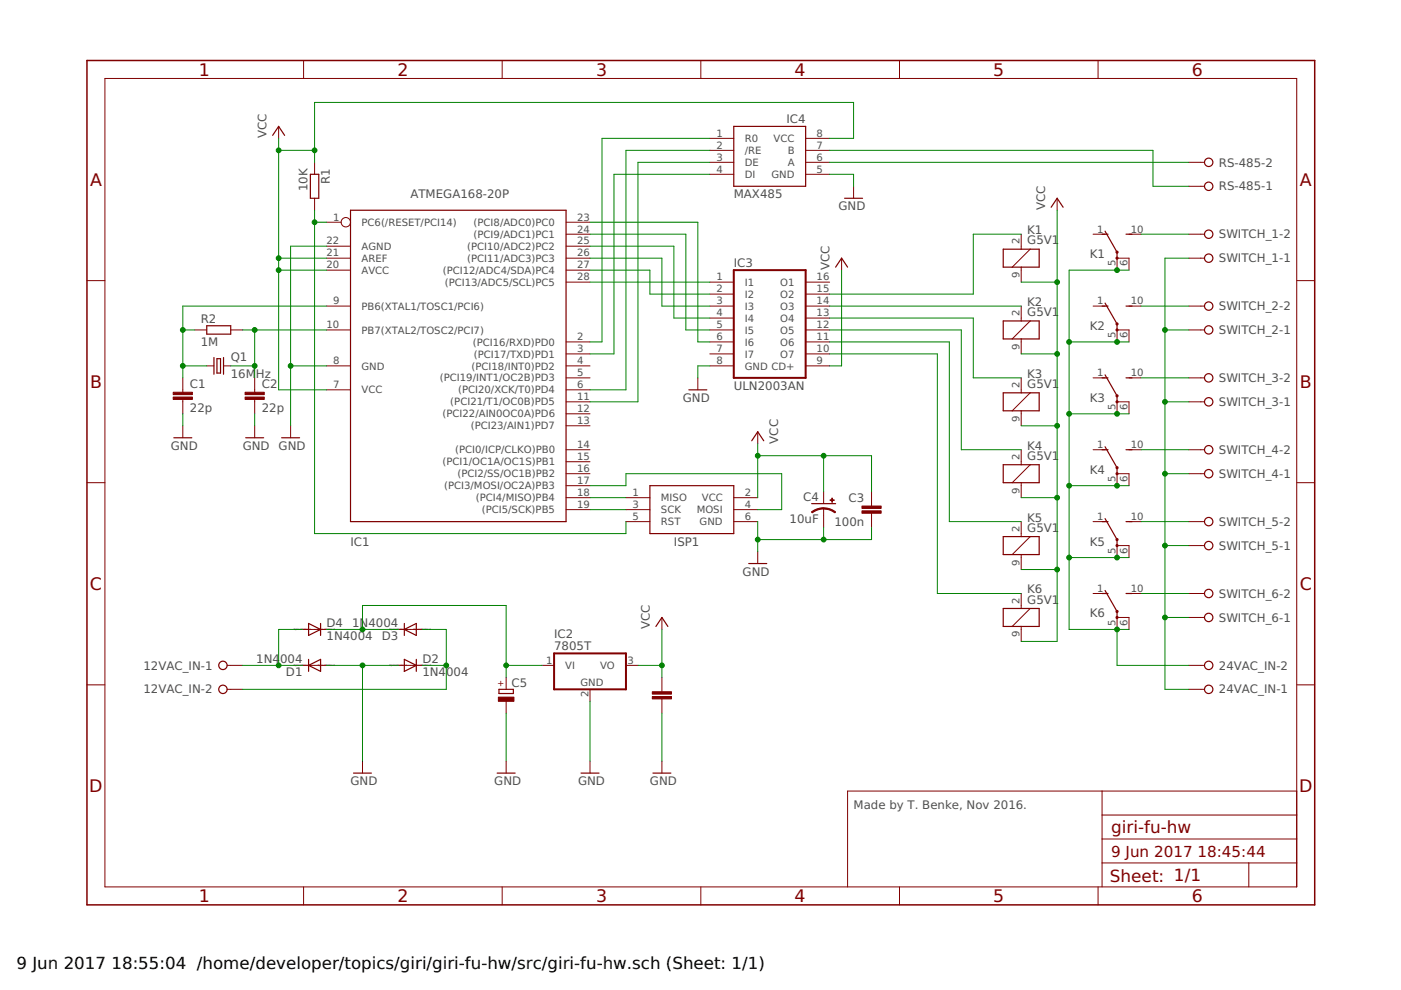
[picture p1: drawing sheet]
<svg xmlns="http://www.w3.org/2000/svg" width="297mm" height="210mm" viewBox="0 0 297 210" stroke-linecap="round" stroke-linejoin="round" font-family="sans-serif">
<g fill="none" stroke="#800000" stroke-width=".25">
<path d="M57.8 28.7l1.3-1.9 1.2 1.9M65.8 37h1.8v5h-1.8zM155.6 26.8h15.2v12.7h-15.2zM74.3 44.6h45.7v66h-45.7zM177.2 56.6l1.2-1.9 1.3 1.9M179.1 42h3.8M212.7 52.8h7.6v3.8h-7.6zM222.9 43.9l1.2-1.9 1.3 1.9M233.7 49.7h1.2M234.3 49l2.5 4.5v1.2M238.7 49.7h1.3M43.8 69.1h5.1v1.7h-5.1z"/>
<path d="M45.4 75.8v3.6M46 76.1h.8v3h-.8zM47.4 75.8v3.6M212.7 68.1h7.6v3.8h-7.6zM233.7 64.9h1.2M234.3 64.3l2.5 4.4v1.3M234.3 79.5l2.5 4.4v1.3M238.7 64.9h1.3M36.9 92.8h3.8M52.1 92.8h3.8M59.7 92.8h3.8M146 82.7h3.9"/>
<path d="M159.4 93.5l1.3-2 1.2 2M212.7 83.3h7.6v3.8h-7.6zM212.7 98.5h7.6v3.8h-7.6zM233.7 80.1h1.2M233.7 95.4h1.2M234.3 94.7l2.5 4.5v1.2M238.7 80.1h1.3M238.7 95.4h1.3M137.8 103h17.8v10.1h-17.8zM158.7 119.5h3.9M172.1 106.8h5.1M212.7 113.8h7.6v3.8h-7.6z"/>
<path d="M233.7 110.6h1.2M234.3 110l2.5 4.4v1.3M238.7 110.6h1.3M65.4 132.2l2.6 1.3-2.6 1.2zM65.4 139.8v2.5M68 132.2v2.5M85.7 139.8l2.6 1.3-2.6 1.2zM85.7 133.5l2.6-1.3v2.5zM85.7 132.2v2.5M88.3 139.8v2.5M139.1 132.8l1.2-1.9 1.3 1.9M212.7 129h7.6v3.8h-7.6z"/>
<path d="M233.7 125.8h1.2M234.3 125.2l2.5 4.4v1.3M238.7 125.8h1.3M65.4 141.1l2.6-1.3v2.5zM105.8 146.2h3v.8h-3zM75 163.9h3.7M105.4 163.9h3.8M123.2 163.9h3.8M138.4 163.9h3.8"/>
<circle cx="256.3" cy="39.5" r=".89"/>
<circle cx="256.3" cy="34.4" r=".89"/>
<circle cx="256.3" cy="49.7" r=".89"/>
<circle cx="256.3" cy="54.7" r=".89"/>
<circle cx="256.3" cy="70" r=".89"/>
<circle cx="256.3" cy="64.9" r=".89"/>
<circle cx="256.3" cy="85.2" r=".89"/>
<circle cx="256.3" cy="80.1" r=".89"/>
<circle cx="256.3" cy="95.4" r=".89"/>
<circle cx="256.3" cy="100.4" r=".89"/>
<circle cx="256.3" cy="115.7" r=".89"/>
<circle cx="256.3" cy="110.6" r=".89"/>
<circle cx="256.3" cy="130.9" r=".89"/>
<circle cx="256.3" cy="125.8" r=".89"/>
<circle cx="47.3" cy="141.1" r=".89"/>
<circle cx="47.3" cy="146.2" r=".89"/>
<circle cx="256.3" cy="146.2" r=".89"/>
<circle cx="256.3" cy="141.1" r=".89"/>
</g>
<g fill="none" stroke="#800000" stroke-width=".21">
<path d="M22.2 16.6h252.7v171.4h-252.7zM64.4 12.8v3.8M106.5 12.8v3.8M148.6 12.8v3.8M190.7 12.8v3.8M232.8 12.8v3.8M59.1 26.8v2.5M66.7 34.4v2.6M150.5 34.4h5.1M150.5 37h5.1M150.5 31.9h5.1M150.5 29.3h5.1"/>
<path d="M170.8 34.4h5.1M170.8 37h5.1M170.8 31.9h5.1M170.8 29.3h5.1M181 39.5v2.5M252.1 39.5h3.3M252.1 34.4h3.3M18.4 59.5h3.8M66.7 42v2.6M69.2 52.2h5.1M69.2 54.7h5.1M69.2 57.3h5.1"/>
<path d="M69.2 47.1h3.1M120 52.2h5.1M120 54.7h5.1M120 57.3h5.1M120 59.8h5.1M120 49.7h5.1M120 47.1h5.1M150.5 59.8h5.1M170.8 59.8h5.1M178.4 54.7v2.6M216.5 49.7v3.1M216.5 56.6v3.2"/>
<path d="M218.4 52.8l-3.8 3.8M224.1 42v2.6M231.8 49.7h2.5M236.8 57.3v-2.6h2.6v2.6M239.4 49.7h2.5M252.1 54.7h3.3M252.1 49.7h3.3M274.9 59.5h3.8M41.3 70h2.5M43.8 77.6h1.6M47.4 77.6h1.5M48.9 70h2.6"/>
<path d="M69.2 70h5.1M69.2 64.9h5.1M69.2 77.6h5.1M120 77.6h5.1M120 75h5.1M120 72.5h5.1M150.5 70h5.1M150.5 64.9h5.1M150.5 77.6h5.1M150.5 75h5.1M150.5 72.5h5.1M150.5 62.4h5.1"/>
<path d="M150.5 67.4h5.1M170.8 70h5.1M170.8 64.9h5.1M170.8 77.6h5.1M170.8 75h5.1M170.8 72.5h5.1M170.8 62.4h5.1M170.8 67.4h5.1M216.5 64.9v3.2M216.5 71.9v3.1M218.4 68.1l-3.8 3.8M231.8 64.9h2.5"/>
<path d="M236.8 72.5v-2.5h2.6v2.5M239.4 64.9h2.5M252.1 70h3.3M252.1 64.9h3.3M38.8 80.1v3.1M38.8 84.7v3M38.8 90.3v2.5M54 80.1v3.1M54 84.7v3M54 90.3v2.5M61.6 90.3v2.5M69.2 82.7h5.1"/>
<path d="M120 82.7h5.1M120 97.9h5.1M120 95.4h5.1M120 90.3h5.1M120 87.7h5.1M120 85.2h5.1M120 80.1h5.1M148 80.1v2.6M160.7 91.5v2.6M216.5 80.1v3.2M216.5 87.1v3.2M216.5 95.4v3.1"/>
<path d="M218.4 83.3l-3.8 3.8M218.4 98.5l-3.8 3.8M231.8 95.4h2.5M231.8 80.1h2.5M236.8 87.7v-2.5h2.6v2.5M239.4 95.4h2.5M239.4 80.1h2.5M252.1 95.4h3.3M252.1 85.2h3.3M252.1 80.1h3.3M18.4 102.3h3.8M120 105.5h5.1"/>
<path d="M120 108.1h5.1M120 103h5.1M120 100.4h5.1M132.7 105.5h5.1M132.7 108.1h5.1M132.7 110.6h5.1M155.6 105.5h5.1M155.6 108.1h5.1M155.6 110.6h5.1M160.7 116.9v2.6M174.6 104.2v2.6M174.6 107.8v4.1"/>
<path d="M184.8 104.2v3.1M184.8 108.8v3.1M216.5 102.3v3.2M216.5 110.6v3.2M216.5 117.6v3.2M218.4 113.8l-3.8 3.8M231.8 110.6h2.5M236.8 103v-2.6h2.6v2.6M236.8 118.2v-2.5h2.6v2.5M239.4 110.6h2.5M252.1 110.6h3.3M252.1 100.4h3.3"/>
<path d="M252.1 115.7h3.3M274.9 102.3h3.8M64.2 133.5h5M84.5 133.5h5M140.3 130.9v2.6M216.5 125.8v3.2M216.5 132.8v3.2M218.4 129l-3.8 3.8M231.8 125.8h2.5M236.8 133.5v-2.6h2.6v2.6M239.4 125.8h2.5M252.1 130.9h3.3"/>
<path d="M252.1 125.8h3.3M18.4 145.2h3.8M48.2 141.1h3.3M48.2 146.2h3.3M64.2 141.1h5M84.5 141.1h5M107.3 143.6v2.6M107.3 148.7v2.5M114.9 141.1h2.6M125.1 146.2v2.5M132.7 141.1h2.6M140.3 143.6v3.1"/>
<path d="M140.3 148.2v3M252.1 141.1h3.3M252.1 146.2h3.3M274.9 145.2h3.8M76.9 161.4v2.5M107.3 161.4v2.5M125.1 161.4v2.5M140.3 161.4v2.5M233.7 167.7v20.3M233.7 177.9h41.2M233.7 172.8h41.2M274.9 167.7h-95.2v20.3"/>
<path d="M64.4 188v3.9M106.5 188v3.9M148.6 188v3.9M190.7 188v3.9M232.8 188v3.9M233.7 183h41.2M264.8 183v5"/>
<circle cx="73.3" cy="47.1" r=".99"/>
</g>
<g fill="#800000" stroke="#800000" stroke-width=".21">
<path d="M52 84.2h4v.5h-4z"/>
<path d="M52 83.2h4v.5h-4z"/>
<path d="M36.7 84.2h4.1v.5h-4.1z"/>
<path d="M36.7 83.2h4.1v.5h-4.1z"/>
<path d="M182.8 108.3h4v.5h-4z"/>
<path d="M182.8 107.3h4v.5h-4z"/>
<path d="M176 106h.9v.1h-.9z"/>
<path d="M176.4 105.6h.1v.9h-.1z"/>
<path d="M105.7 147.8h3.3v.9h-3.3z"/>
<path d="M138.3 147.7h4.1v.5h-4.1z"/>
<path d="M138.3 146.7h4.1v.5h-4.1z"/>
</g>
<g fill="none" stroke="#800000" stroke-width=".42">
<path d="M155.6 57.3h15.2v22.8h-15.2zM117.5 138.5h15.2v7.7h-15.2z"/>
<circle cx="236.8" cy="54.7" r=".13"/>
<circle cx="236.8" cy="53.5" r=".13"/>
<circle cx="236.8" cy="68.7" r=".13"/>
<circle cx="236.8" cy="70" r=".13"/>
<circle cx="236.8" cy="85.2" r=".13"/>
<circle cx="236.8" cy="83.9" r=".13"/>
<circle cx="236.8" cy="99.2" r=".13"/>
<circle cx="236.8" cy="114.4" r=".13"/>
<circle cx="236.8" cy="100.4" r=".13"/>
<circle cx="236.8" cy="115.7" r=".13"/>
<circle cx="236.8" cy="129.6" r=".13"/>
<circle cx="236.8" cy="130.9" r=".13"/>
</g>
<g fill="#800000" stroke="#800000" stroke-width=".21">
<path d="M172 108.5l1.2-.6 1.4-.2v.2l-1 .2-1.4 .6z" fill-rule="evenodd"/>
<path d="M174.6 107.7l1.4 .2 1.2 .6-.2 .2-1.4-.6-1-.2z" fill-rule="evenodd"/>
</g>
<path d="M18.4 12.8h260.3v179.1h-260.3z" fill="none" stroke="#800000" stroke-width=".32"/>
<g fill="none" stroke="#008000" stroke-width=".21">
<path d="M59.1 29.3v53.4h10.1M59.1 31.9h7.6M150.5 37h-20.3v38h-5.1M150.5 31.9h-17.8v50.8h-7.6M150.5 29.3h-22.9v43.2h-2.5M150.5 34.4h-15.2v50.8h-10.2M175.9 37h5.1v2.5M175.9 29.3h5.1v-7.6h-114.3v12.7M175.9 31.9h68.6v7.6h7.6M175.9 34.4h76.2M59.1 54.7h10.1M59.1 57.3h10.1"/>
<path d="M66.7 44.6v68.5h66v-2.5M66.7 47.1h2.5M69.2 52.2h-7.6v38.1M125.1 52.2h17.8v15.2h7.6M125.1 47.1h22.9v25.4h2.5M125.1 54.7h15.2v10.2h10.2M125.1 57.3h12.7v5.1h12.7M125.1 59.8h25.4M125.1 49.7h20.3v20.3h5.1M178.4 57.3v20.3h-2.5M216.5 59.8h7.6M216.5 49.7h-10.1v12.7h-30.5"/>
<path d="M224.1 44.6v91.4h-7.6M239.4 57.3h-12.7v76.2h12.7M241.9 49.7h10.2M252.1 54.7h-5.1v91.5h5.1M38.8 77.6h5M38.8 70h2.5M48.9 77.6h5.1M51.5 70h17.7M54 70v10.1M61.6 77.6h7.6M69.2 64.9h-30.4v15.2M150.5 77.6h-2.5v2.5"/>
<path d="M175.9 75h22.8v50.8h17.8M175.9 64.9h40.6M175.9 70h27.9v25.4h12.7M175.9 72.5h25.4v38.1h15.2M175.9 67.4h30.5v12.7h10.1M216.5 75h7.6M226.7 72.5h12.7M241.9 64.9h10.2M247 70h5.1M38.8 87.7v2.6M54 87.7v2.6M160.7 94.1v11.4"/>
<path d="M160.7 96.6h24.1v7.6M174.6 96.6v7.6M216.5 90.3h7.6M226.7 87.7h12.7M241.9 95.4h10.2M241.9 80.1h10.2M247 85.2h5.1M125.1 103h7.6v-2.6h33v7.7h-5M125.1 108.1h7.6M125.1 105.5h7.6M160.7 110.6v6.3M174.6 111.9v2.5"/>
<path d="M184.8 111.9v2.5h-24.1M216.5 105.5h7.6M226.7 103h12.7M226.7 118.2h12.7M241.9 110.6h10.2M247 100.4h5.1M247 115.7h5.1M64.2 133.5h-5.1v7.6M69.2 133.5h15.3M76.9 133.5v-5.1h30.4v15.2M89.5 133.5h5.1v12.7h-43.1M140.3 133.5v10.1"/>
<path d="M216.5 120.8h7.6M236.8 133.5v7.6h15.3M241.9 125.8h10.2M247 130.9h5.1M51.5 141.1h12.7M69.2 141.1h15.3M76.9 141.1v20.3M89.5 141.1h5.1M107.3 141.1h7.6M107.3 151.2v10.2M125.1 148.7v12.7M135.3 141.1h5"/>
<path d="M140.3 151.2v10.2"/>
</g>
<g fill="#008000" stroke="#008000" stroke-width=".21">
<circle cx="174.6" cy="114.4" r=".51"/>
<circle cx="160.7" cy="114.4" r=".51"/>
<circle cx="61.6" cy="77.6" r=".51"/>
<circle cx="76.9" cy="141.1" r=".51"/>
<circle cx="66.7" cy="47.1" r=".51"/>
<circle cx="174.6" cy="96.6" r=".51"/>
<circle cx="160.7" cy="96.6" r=".51"/>
<circle cx="59.1" cy="57.3" r=".51"/>
<circle cx="59.1" cy="54.7" r=".51"/>
<circle cx="59.1" cy="31.9" r=".51"/>
<circle cx="66.7" cy="31.9" r=".51"/>
<circle cx="140.3" cy="141.1" r=".51"/>
<circle cx="224.1" cy="120.8" r=".51"/>
<circle cx="224.1" cy="105.5" r=".51"/>
<circle cx="224.1" cy="90.3" r=".51"/>
<circle cx="224.1" cy="75" r=".51"/>
<circle cx="224.1" cy="59.8" r=".51"/>
<circle cx="38.8" cy="77.6" r=".51"/>
<circle cx="38.8" cy="70" r=".51"/>
<circle cx="54" cy="77.6" r=".51"/>
<circle cx="54" cy="70" r=".51"/>
<circle cx="236.8" cy="118.2" r=".51"/>
<circle cx="236.8" cy="133.5" r=".51"/>
<circle cx="226.7" cy="118.2" r=".51"/>
<circle cx="226.7" cy="103" r=".51"/>
<circle cx="226.7" cy="87.7" r=".51"/>
<circle cx="236.8" cy="87.7" r=".51"/>
<circle cx="226.7" cy="72.5" r=".51"/>
<circle cx="236.8" cy="72.5" r=".51"/>
<circle cx="236.8" cy="57.3" r=".51"/>
<circle cx="236.8" cy="103" r=".51"/>
<circle cx="76.9" cy="133.5" r=".51"/>
<circle cx="107.3" cy="141.1" r=".51"/>
<circle cx="59.1" cy="141.1" r=".51"/>
<circle cx="94.6" cy="141.1" r=".51"/>
<circle cx="247" cy="130.9" r=".51"/>
<circle cx="247" cy="115.7" r=".51"/>
<circle cx="247" cy="100.4" r=".51"/>
<circle cx="247" cy="85.2" r=".51"/>
<circle cx="247" cy="70" r=".51"/>
</g>
<g font-size="3.7" fill="#800000">
<text x="42.1" y="16">1</text>
<text x="84.3" y="16">2</text>
<text x="126.4" y="16">3</text>
<text x="168.5" y="16">4</text>
<text x="210.6" y="16">5</text>
<text x="252.7" y="16">6</text>
<text x="19.1" y="39.4">A</text>
<text x="275.6" y="39.4">A</text>
<text x="19.1" y="82.2">B</text>
<text x="275.6" y="82.2">B</text>
<text x="19.1" y="125.1">C</text>
<text x="275.6" y="125.1">C</text>
<text x="18.9" y="167.9">D</text>
<text x="275.4" y="167.9">D</text>
<text x="42.1" y="191.2">1</text>
<text x="84.3" y="191.2">2</text>
<text x="126.4" y="191.2">3</text>
<text x="168.5" y="191.2">4</text>
<text x="210.6" y="191.2">5</text>
<text x="252.7" y="191.2">6</text>
</g>
<g font-size="3.6" fill="#800000">
<text x="235.6" y="176.6">giri-fu-hw</text>
<text x="235.3" y="186.9">Sheet: 1/1</text>
</g>
<g font-size="3.5">
<text x="3.5" y="205.4">9 Jun 2017</text>
<text x="23.6" y="205.4">18:55:04 /home/developer/topics/giri/giri-fu-hw/src/giri-fu-hw.sch (Sheet: 1/1)</text>
</g>
<g font-size="3.2" fill="#800000">
<text x="235.6" y="181.7">9 Jun 2017</text>
<text x="253.9" y="181.7">18:45:44</text>
</g>
<g font-size="2.5" fill="#505050">
<text x="56.5" y="29.3" transform="rotate(-90 56.5 29.3)">VCC</text>
<text x="166.7" y="26">IC4</text>
<text x="258.4" y="35.3">RS-485-2</text>
<text x="65.2" y="40.5" transform="rotate(-90 65.2 40.5)">10K</text>
<text x="70" y="39" transform="rotate(-90 70 39)">R1</text>
<text x="258.4" y="40.4">RS-485-1</text>
<text x="87" y="42">ATMEGA168-20P</text>
<text x="155.6" y="42">MAX485</text>
<text x="177.8" y="44.6">GND</text>
<text x="221.6" y="44.6" transform="rotate(-90 221.6 44.6)">VCC</text>
<text x="217.8" y="51.8">G5V1</text>
<text x="217.8" y="49.7">K1</text>
<text x="258.4" y="50.5">SWITCH_1-2</text>
<text x="155.6" y="56.5">IC3</text>
<text x="175.9" y="57.3" transform="rotate(-90 175.9 57.3)">VCC</text>
<text x="231.1" y="54.7">K1</text>
<text x="258.4" y="55.6">SWITCH_1-1</text>
<text x="217.8" y="64.9">K2</text>
<text x="258.4" y="65.8">SWITCH_2-2</text>
<text x="42.6" y="68.5">R2</text>
<text x="217.8" y="67">G5V1</text>
<text x="231.1" y="70">K2</text>
<text x="258.4" y="70.9">SWITCH_2-1</text>
<text x="42.6" y="73.3">1M</text>
<text x="48.9" y="76.6">Q1</text>
<text x="40.3" y="82.3">C1</text>
<text x="48.9" y="80.1">16M</text>
<text x="54.2" y="80.1">Hz</text>
<text x="55.5" y="82.3">C2</text>
<text x="155.6" y="82.7">ULN2003AN</text>
<text x="217.8" y="82.3">G5V1</text>
<text x="217.8" y="80.1">K3</text>
<text x="258.4" y="81">SWITCH_3-2</text>
<text x="40.3" y="87.4">22p</text>
<text x="55.5" y="87.4">22p</text>
<text x="144.8" y="85.2">GND</text>
<text x="231.1" y="85.2">K3</text>
<text x="258.4" y="86.1">SWITCH_3-1</text>
<text x="36.2" y="95.4">GND</text>
<text x="51.5" y="95.4">GND</text>
<text x="59.1" y="95.4">GND</text>
<text x="165" y="94.1" transform="rotate(-90 165 94.1)">VCC</text>
<text x="217.8" y="95.4">K4</text>
<text x="217.8" y="97.5">G5V1</text>
<text x="231.1" y="100.4">K4</text>
<text x="258.4" y="101.3">SWITCH_4-1</text>
<text x="258.4" y="96.2">SWITCH_4-2</text>
<text x="170.3" y="106.2">C4</text>
<text x="179.9" y="106.4">C3</text>
<text x="167.4" y="111">10uF</text>
<text x="176.9" y="111.5">100n</text>
<text x="217.8" y="112.8">G5V1</text>
<text x="217.8" y="110.6">K5</text>
<text x="258.4" y="111.5">SWITCH_5-2</text>
<text x="74.3" y="115.7">IC1</text>
<text x="142.9" y="115.7">ISP1</text>
<text x="231.1" y="115.7">K5</text>
<text x="258.4" y="116.6">SWITCH_5-1</text>
<text x="157.5" y="122">GND</text>
<text x="217.8" y="125.8">K6</text>
<text x="217.8" y="128">G5V1</text>
<text x="231.1" y="130.9">K6</text>
<text x="258.4" y="131.8">SWITCH_6-1</text>
<text x="258.4" y="126.7">SWITCH_6-2</text>
<text x="69.2" y="135.8">1N4004</text>
<text x="69.2" y="133">D4</text>
<text x="74.6" y="132.9">1N4004</text>
<text x="81" y="135.7">D3</text>
<text x="117.5" y="137.9">7805T</text>
<text x="117.5" y="135.4">IC2</text>
<text x="137.8" y="133.4" transform="rotate(-90 137.8 133.4)">VCC</text>
<text x="30.4" y="142">12VAC_IN-1</text>
<text x="54.3" y="140.5">1N4</text>
<text x="59.4" y="140.5">004</text>
<text x="60.6" y="143.3">D1</text>
<text x="89.5" y="143.4">1N4004</text>
<text x="89.5" y="140.6">D2</text>
<text x="258.4" y="142">24VAC_IN-2</text>
<text x="30.4" y="147">12VAC_IN-2</text>
<text x="108.5" y="145.7">C5</text>
<text x="258.4" y="147">24VAC_IN-1</text>
<text x="74.3" y="166.5">GND</text>
<text x="104.8" y="166.5">GND</text>
<text x="122.6" y="166.5">GND</text>
<text x="137.8" y="166.5">GND</text>
<text x="181" y="171.5">Made by T. Benke, Nov 2016.</text>
</g>
<g font-size="2.1" fill="#505050">
<text x="151.9" y="29">1</text>
<text x="173.1" y="29">8</text>
<text x="151.9" y="31.5">2</text>
<text x="151.9" y="34.1">3</text>
<text x="157.9" y="32.6">/RE</text>
<text x="157.9" y="30.1">R0</text>
<text x="157.9" y="35.2">DE</text>
<text x="164" y="30.1">VCC</text>
<text x="167" y="35.2">A</text>
<text x="167" y="32.6">B</text>
<text x="173.1" y="34.1">6</text>
<text x="173.1" y="31.5">7</text>
<text x="151.9" y="36.6">4</text>
<text x="157.9" y="37.7">DI</text>
<text x="163.6" y="37.7">GND</text>
<text x="173.1" y="36.6">5</text>
<text x="70.6" y="46.8">1</text>
<text x="76.6" y="47.9">PC6(/RESET/PCI14)</text>
<text x="100.4" y="47.9">(PCI8/ADC0)PC0</text>
<text x="122.4" y="46.8">23</text>
<text x="69.2" y="51.8">22</text>
<text x="76.6" y="53">AGND</text>
<text x="99.1" y="53">(PCI10/ADC2)PC2</text>
<text x="100.4" y="50.4">(PCI9/ADC1)PC1</text>
<text x="122.4" y="51.8">25</text>
<text x="122.4" y="49.3">24</text>
<text x="216.2" y="51.8" transform="rotate(-90 216.2 51.8)">2</text>
<text x="232.6" y="49.3">1</text>
<text x="239.7" y="49.3">10</text>
<text x="69.2" y="54.4">21</text>
<text x="69.2" y="56.9">20</text>
<text x="76.6" y="55.5">AREF</text>
<text x="76.6" y="58">AVCC</text>
<text x="93.9" y="58">(PCI12/ADC4/SDA)PC4</text>
<text x="99.1" y="55.5">(PCI11/ADC3)PC3</text>
<text x="122.4" y="59.5">28</text>
<text x="122.4" y="56.9">27</text>
<text x="122.4" y="54.4">26</text>
<text x="151.9" y="59.5">1</text>
<text x="173.1" y="59.5">16</text>
<text x="216.2" y="59" transform="rotate(-90 216.2 59)">9</text>
<text x="236.5" y="56.4" transform="rotate(-90 236.5 56.4)">5</text>
<text x="239" y="56.4" transform="rotate(-90 239 56.4)">6</text>
<text x="70.6" y="64.5">9</text>
<text x="76.6" y="65.6">PB6(XTAL1/TOSC1/PCI6)</text>
<text x="94.3" y="60.6">(PCI13/ADC5/SCL)PC5</text>
<text x="151.9" y="62">2</text>
<text x="151.9" y="64.5">3</text>
<text x="157.9" y="60.6">I1</text>
<text x="157.9" y="63.1">I2</text>
<text x="157.9" y="65.6">I3</text>
<text x="165.4" y="60.6">O1</text>
<text x="165.4" y="63.1">O2</text>
<text x="165.4" y="65.6">O3</text>
<text x="173.1" y="62">15</text>
<text x="173.1" y="64.5">14</text>
<text x="232.6" y="64.5">1</text>
<text x="239.7" y="64.5">10</text>
<text x="69.2" y="69.6">10</text>
<text x="76.6" y="70.7">PB7(XTAL2/TOSC2/PCI7)</text>
<text x="151.9" y="67.1">4</text>
<text x="151.9" y="69.6">5</text>
<text x="157.9" y="68.2">I4</text>
<text x="157.9" y="70.7">I5</text>
<text x="165.4" y="68.2">O4</text>
<text x="165.4" y="70.7">O5</text>
<text x="173.1" y="67.1">13</text>
<text x="173.1" y="69.6">12</text>
<text x="216.2" y="67.1" transform="rotate(-90 216.2 67.1)">2</text>
<text x="236.5" y="71.7" transform="rotate(-90 236.5 71.7)">5</text>
<text x="239" y="71.7" transform="rotate(-90 239 71.7)">6</text>
<text x="70.6" y="77.2">8</text>
<text x="100.3" y="73.3">(PCI16/RXD)PD0</text>
<text x="100.5" y="75.8">(PCI17/TXD)PD1</text>
<text x="122.4" y="77.2">4</text>
<text x="122.4" y="74.7">3</text>
<text x="122.4" y="72.1">2</text>
<text x="151.9" y="72.1">6</text>
<text x="151.9" y="74.7">7</text>
<text x="151.9" y="77.2">8</text>
<text x="157.9" y="73.3">I6</text>
<text x="157.9" y="75.8">I7</text>
<text x="165.4" y="73.3">O6</text>
<text x="165.4" y="75.8">O7</text>
<text x="173.1" y="72.1">11</text>
<text x="173.1" y="74.7">10</text>
<text x="173.1" y="77.2">9</text>
<text x="216.2" y="74.2" transform="rotate(-90 216.2 74.2)">9</text>
<text x="70.6" y="82.3">7</text>
<text x="76.6" y="78.3">GND</text>
<text x="76.6" y="83.4">VCC</text>
<text x="93.3" y="80.9">(PCI19/INT1/OC2B)PD3</text>
<text x="97.1" y="83.4">(PCI20/XCK/T0)PD4</text>
<text x="100" y="78.3">(PCI18/INT0)PD2</text>
<text x="122.4" y="82.3">6</text>
<text x="122.4" y="79.8">5</text>
<text x="157.9" y="78.3">GND CD+</text>
<text x="216.2" y="82.3" transform="rotate(-90 216.2 82.3)">2</text>
<text x="232.6" y="79.8">1</text>
<text x="239.7" y="79.8">10</text>
<text x="93.8" y="88.5">(PCI22/AIN0OC0A)PD6</text>
<text x="95.5" y="86">(PCI21/T1/OC0B)PD5</text>
<text x="122.4" y="89.9">13</text>
<text x="122.4" y="87.4">12</text>
<text x="122.4" y="84.8">11</text>
<text x="216.2" y="89.5" transform="rotate(-90 216.2 89.5)">9</text>
<text x="236.5" y="86.9" transform="rotate(-90 236.5 86.9)">5</text>
<text x="239" y="86.9" transform="rotate(-90 239 86.9)">6</text>
<text x="99.8" y="91">(PCI23/AIN1)PD7</text>
<text x="122.4" y="95">14</text>
<text x="232.6" y="95">1</text>
<text x="239.7" y="95">10</text>
<text x="93.8" y="98.7">(PCI1/OC1A/OC1S)PB1</text>
<text x="96.5" y="96.1">(PCI0/ICP/CLKO)PB0</text>
<text x="97" y="101.2">(PCI2/SS/OC1B)PB2</text>
<text x="122.4" y="100.1">16</text>
<text x="122.4" y="97.5">15</text>
<text x="216.2" y="97.5" transform="rotate(-90 216.2 97.5)">2</text>
<text x="94.2" y="103.7">(PCI3/MOSI/OC2A)PB3</text>
<text x="100.9" y="106.3">(PCI4/MISO)PB4</text>
<text x="122.4" y="107.7">19</text>
<text x="122.4" y="105.2">18</text>
<text x="122.4" y="102.6">17</text>
<text x="134.1" y="105.2">1</text>
<text x="134.1" y="107.7">3</text>
<text x="140.1" y="106.3">MISO</text>
<text x="148.8" y="106.3">VCC</text>
<text x="157.9" y="107.7">4</text>
<text x="157.9" y="105.2">2</text>
<text x="216.2" y="104.7" transform="rotate(-90 216.2 104.7)">9</text>
<text x="236.5" y="102.1" transform="rotate(-90 236.5 102.1)">5</text>
<text x="239" y="102.1" transform="rotate(-90 239 102.1)">6</text>
<text x="102.1" y="108.8">(PCI5/SCK)PB5</text>
<text x="134.1" y="110.2">5</text>
<text x="140.1" y="108.8">SCK</text>
<text x="140.1" y="111.4">RST</text>
<text x="147.7" y="108.8">MOSI</text>
<text x="148.3" y="111.4">GND</text>
<text x="157.9" y="110.2">6</text>
<text x="216.2" y="112.8" transform="rotate(-90 216.2 112.8)">2</text>
<text x="232.6" y="110.2">1</text>
<text x="239.7" y="110.2">10</text>
<text x="216.2" y="119.9" transform="rotate(-90 216.2 119.9)">9</text>
<text x="236.5" y="117.4" transform="rotate(-90 236.5 117.4)">5</text>
<text x="239" y="117.4" transform="rotate(-90 239 117.4)">6</text>
<text x="232.6" y="125.5">1</text>
<text x="239.7" y="125.5">10</text>
<text x="216.2" y="128" transform="rotate(-90 216.2 128)">2</text>
<text x="216.2" y="135.2" transform="rotate(-90 216.2 135.2)">9</text>
<text x="236.5" y="132.6" transform="rotate(-90 236.5 132.6)">5</text>
<text x="239" y="132.6" transform="rotate(-90 239 132.6)">6</text>
<text x="115.8" y="140.7">1</text>
<text x="119.8" y="141.8">VI</text>
<text x="127.2" y="141.8">VO</text>
<text x="133.1" y="140.7">3</text>
<text x="123.1" y="145.4">GND</text>
<text x="124.7" y="147.9" transform="rotate(-90 124.7 147.9)">2</text>
</g>
<text font-size="1.8" fill="#800000" x="106.7" y="145.7" transform="rotate(-90 106.7 145.7)">+</text>
<g font-size=".6" fill="#800080">
<text x="62.3" y="133.6">SpiceOrder</text>
<text x="65.6" y="133.6">1</text>
<text x="67.4" y="133.6">SpiceOrder 2</text>
<text x="82.6" y="133.7">SpiceOrder 2</text>
<text x="87.7" y="133.7">Sp</text>
<text x="88.4" y="133.7">iceOrder 1</text>
<text x="62.3" y="141.3">SpiceOrder 2</text>
<text x="67.4" y="141.3">Sp</text>
<text x="68.1" y="141.3">iceOrder 1</text>
<text x="82.6" y="141.3">SpiceOrder</text>
<text x="86" y="141.3">1</text>
<text x="87.7" y="141.3">SpiceOrder 2</text>
</g>
</svg>
